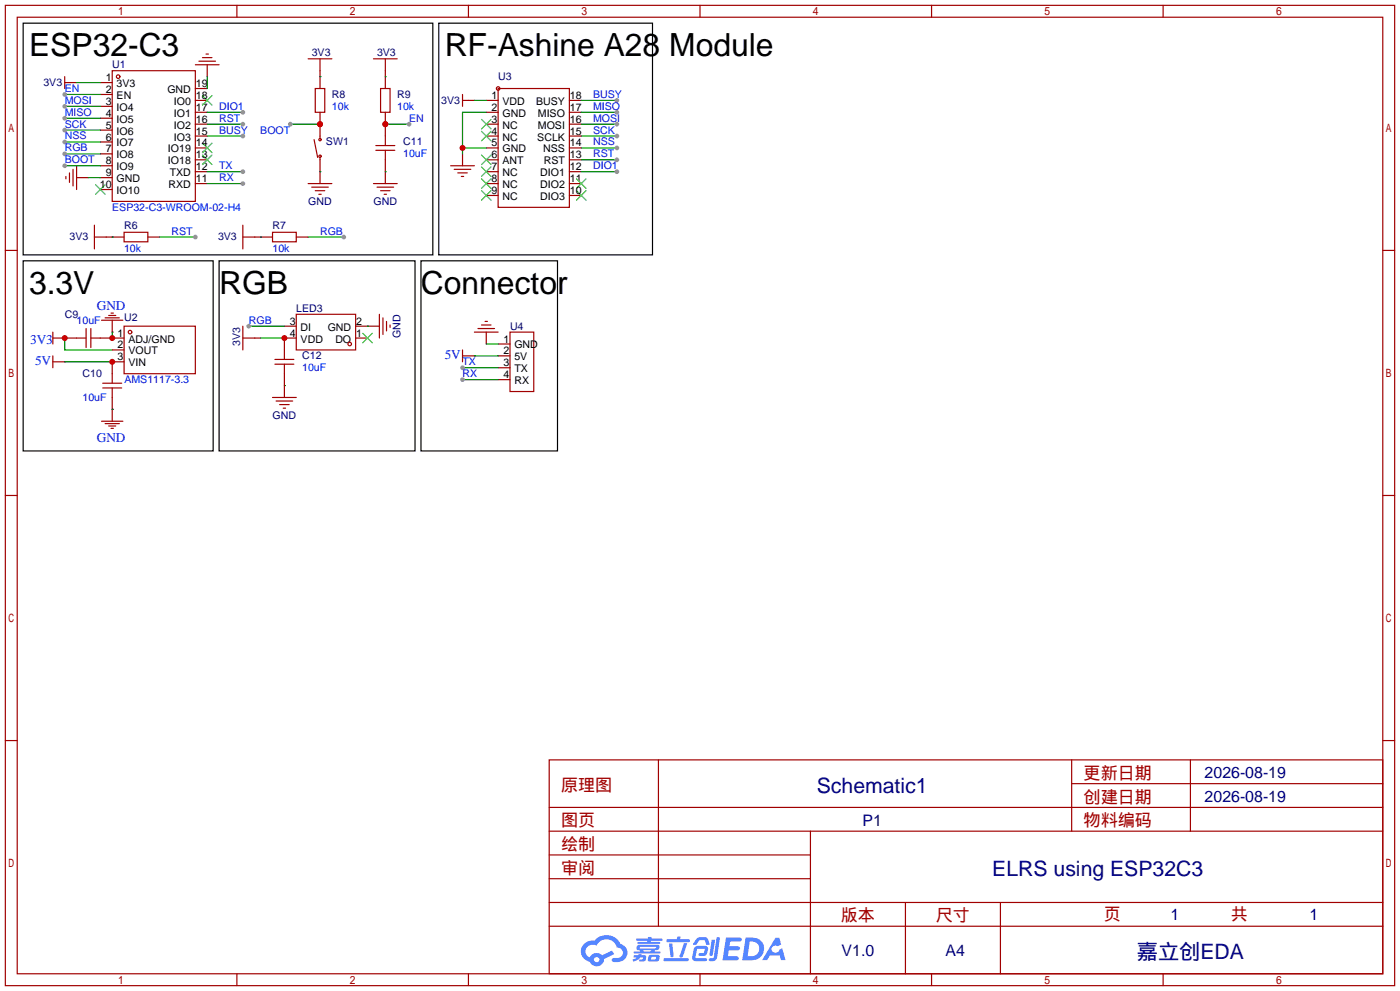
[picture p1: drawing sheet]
<svg xmlns="http://www.w3.org/2000/svg" width="299mm" height="212mm" viewBox="0 0 299 212" stroke-linecap="round" stroke-linejoin="round" font-family="sans-serif">
<g fill="none" stroke="#a10000" stroke-width=".25">
<path d="M1.1 1.1h297.2v209.6h-297.2zM3.7 3.7h292.1v204.5h-292.1zM50.7 1.1v2.6M100.2 1.1v2.6M149.7 1.1v2.6M199.3 1.1v2.6M248.8 1.1v2.6M1.1 53.5h2.6M295.8 53.5h2.5M1.1 105.9h2.6M295.8 105.9h2.5M1.1 158.3h2.6"/>
<path d="M295.8 158.3h2.5M117.5 162.4h178.3v45.8h-178.3zM117.5 177.7h178.3M117.5 172.6h178.3M140.8 162.4v35.6M173.4 177.7v30.5M229.2 162.4v15.3M229.2 167.5h66.6M254.6 162.4v15.3M117.5 182.8h55.9M117.5 198h178.3M117.5 192.9h178.3"/>
<path d="M117.5 187.8h55.9M193.7 192.9v15.3M214 192.9v15.3M50.7 208.2v2.5M100.2 208.2v2.5M149.7 208.2v2.5M199.3 208.2v2.5M248.8 208.2v2.5"/>
</g>
<g fill="#5487ff">
<path d="M155.3 200.4h2.7a.48 .48 0 0 1 .7 .4 .48 .48 0 0 1-.7 .5h-1.8l-.2 1h1.9a.43 .43 0 0 1 .4 .5 .43 .43 0 0 1-.5 .3h-1.9l-.2 1.3h1.7a.45 .45 0 0 1 .6 .2 .45 .45 0 0 1-.2 .6l-3.2 .1z"/>
<path d="M165.9 200.5h.8l.4 1.4-.7 .4a.84 .84 0 0 0-1.2 .2 .84 .84 0 0 0 .3 1.2 .84 .84 0 0 0 1.1-.5l.1-.2 .6-.3 .7 2.5h-.9l-.3-1h-2.1l-.6 1h-1.1z"/>
<path d="M152.2 200.9h.8l-.5 3.2a.36 .36 0 0 1-.4 .3 .36 .36 0 0 1-.3-.4z"/>
<path d="M153.3 200.4h.7l-.6 4.3a1.13 1.13 0 0 1-1.8 .6l.2-.4 .7-.1 .2-.2z"/>
<path d="M149 200.7l.6-.4h1a.77 .77 0 0 1 .9 .6l.3 .9-.2 .2h-.5l-.3-.9-.2-.1h-1l-.7 1-.6-.1v-.1z"/>
<path d="M148.6 202.5l.5-.3h1.7a.81 .81 0 0 1 .7 .5 .81 .81 0 0 1-.2 .8 .81 .81 0 0 1-.9 .9h-.7a.32 .32 0 0 1-.3-.4 .32 .32 0 0 1 .4-.3h.7l.3-.9-1.7 .1-.3 1.9h2.1a.32 .32 0 0 1 .4 .4 .32 .32 0 0 1-.4 .3l-2.3-.1-.5-.3v-.5z"/>
<path d="M142 204.8h5a.33 .33 0 0 1 .3 .4 .33 .33 0 0 1-.3 .3h-4.9l-.2-.2z"/>
<path d="M146.3 201.6h.7l-.6 2a.98 .98 0 0 1-.8 1.1l-.3-.3z"/>
<path d="M143.1 201.7h.7l.3 2.6a.34 .34 0 0 1-.3 .3 .34 .34 0 0 1-.4-.2z"/>
<path d="M142.6 200.8h2.2l.2-.6h.6l-.1 .6h1.8a.32 .32 0 0 1 .3 .3 .32 .32 0 0 1-.4 .3h-4.5l-.1-.1z"/>
<path d="M135.6 204.2h.9l.1-.2 .7-.1-.1 .3h.9a.82 .82 0 0 1-.6 1.3h-.7v-.4h.6l.1-.4a.68 .68 0 0 0-1 .4l-1 .4-.2-.4 1-.4h-.8z"/>
<path d="M136.1 200.6h2.5v-.3h.8l-.1 .3h2.2l.2 .3-.2 .2h-2.3v.3h1.8l.2 .2-.2 .2h-4.5l-.1-.4h2l.1-.3h-2.3l-.1-.2z"/>
<path d="M159.5 200.4l-.7 4.9h1.6a2.5 2.5 0 0 0 3-2.5 2.5 2.5 0 0 0-3.1-2.4zM160.4 201.3a1.61 1.61 0 0 1 2 1.4 1.61 1.61 0 0 1-1.8 1.7h-.7z"/>
<path d="M136.3 202.2a.55 .55 0 0 0-.2 .7 .55 .55 0 0 0 .7 .2l.1 .3h-1.3v.4h5.5l.2-.2-.2-.2h-1.2l.2-.3a.7 .7 0 0 0 .8-.2 .7 .7 0 0 0 0-.9h-4.1zM136.9 202.4h3.3l.2 .1-.2 .2h-3.2zM137.6 203.1h1.7l-.2 .3h-1.4z"/>
<path d="M138.8 204.3a1.05 1.05 0 0 0-.1 1.2 2.91 2.91 0 0 0 2.2-.2 .98 .98 0 0 0 0-1.2h-1.6zM139.4 204.6l.8-.1 .1 .4-.2 .2h-.8z"/>
<path d="M125 201.7a2.23 2.23 0 0 0-.7 2.3 2.23 2.23 0 0 0 1.8 1.6 1.58 1.58 0 0 0 1.8 .9 1.58 1.58 0 0 0 1.3-1.5l2.2-1-.5-.8-2.1 1a1.65 1.65 0 0 0-2.6 .5 1.47 1.47 0 0 1-.8-2.1 1.47 1.47 0 0 1 2.2-.5 2.3 2.3 0 0 1 2.3-1.3 2.3 2.3 0 0 1 2.1 1.7 1.12 1.12 0 0 1 1.2 1.1 1.12 1.12 0 0 1-1.1 1.2h-.7a.45 .45 0 0 0-.6 .3 .45 .45 0 0 0 .5 .6 2.21 2.21 0 0 0 2.2-.6 2.21 2.21 0 0 0 .5-2.3 2.13 2.13 0 0 0-1.3-1 3.3 3.3 0 0 0-5.5-.7l-1.2 .1zM127.1 205.2a.57 .57 0 0 1 1.1 0 .57 .57 0 0 1-1.1 0z"/>
</g>
<g fill="none" stroke="#a10000" stroke-width=".25">
<path d="M13.8 16.4v2.5M13.8 17.7h1.3M24 15.1h17.8v28h-17.8zM41.8 13.8h5.1M42.5 13.1h3.6M43.3 12.3h2M44.1 11.6h.5M106.6 18.9h15.2v25.4h-15.2zM14.1 37.7v.5M14.9 37v2M15.6 36.2v3.6M16.4 35.4v5.1"/>
<path d="M11.3 77.3h2.5M11.3 71v2.5M11.3 76.1v2.5M11.3 72.3h2.5M21.7 68.5h4.6M22.5 67.9h3M23.2 67.4h1.6M23.7 66.9h.6M24 68.5v2.5M26.5 69.7h15.3v10.2h-15.3zM109.1 71h5.1v12.7h-5.1zM21.7 90h4.6"/>
<path d="M22.5 90.6h3M23.2 91.1h1.6M23.7 91.6h.6M24 87.5v2.5"/>
<circle cx="25.3" cy="16.4" r=".38"/>
<circle cx="106.6" cy="18.9" r=".38"/>
<circle cx="27.8" cy="71" r=".38"/>
</g>
<g fill="none" stroke="#870000" stroke-width=".25">
<path d="M15.1 17.7h1.3M21.5 17.7h2.5M41.8 18.9h2.5M44.3 13.8v2.6M16.4 38h2.5M21.5 20.2h2.5M21.5 22.7h2.5M21.5 25.3h2.5M21.5 27.8h2.5M21.5 30.4h2.5M21.5 32.9h2.5M21.5 35.4h2.5"/>
<path d="M21.5 38h2.5M41.8 39.2h2.5M41.8 36.7h2.5M41.8 34.2h2.5M41.8 31.6h2.5M41.8 29.1h2.5M41.8 26.5h2.5M41.8 24h2.5M41.8 21.5h2.5M104 39.2h2.6M104 36.7h2.6M104 34.2h2.6"/>
<path d="M104 31.6h2.6M104 29.1h2.6M104 26.5h2.6M104 24h2.6M104 21.5h2.6M121.8 39.2h2.5M121.8 36.7h2.5M121.8 34.2h2.5M121.8 31.6h2.5M121.8 29.1h2.5M121.8 26.5h2.5M121.8 24h2.5"/>
<path d="M121.8 21.5h2.5M21.5 40.5h2.5M104 41.8h2.6M121.8 41.8h2.5M13.8 77.3h.1M13.8 72.3h.1M24 71h.1M24 77.3h2.5M24 74.8h2.5M24 72.3h2.5M106.6 73.5h2.5M106.6 76.1h2.5"/>
<path d="M106.6 78.6h2.5M24 87.5h.1M106.6 81.2h2.5"/>
</g>
<g fill="none" stroke="#3c3" stroke-width=".25">
<path d="M20.4 39.5l2.1 2M22.5 39.5l-2.1 2M43.3 33.1l2 2.1M43.3 30.6l2 2M43.3 20.4l2 2.1M45.3 33.1l-2 2.1M45.3 30.6l-2 2M45.3 20.4l-2 2.1M103 25.5l2 2.1M103 28.1l2 2M103 33.1l2 2.1M103 35.7l2 2"/>
<path d="M103 38.2l2 2.1M105 25.5l-2 2.1M105 28.1l-2 2M105 33.1l-2 2.1M105 35.7l-2 2M105 38.2l-2 2.1M123.3 38.2l2 2.1M125.3 38.2l-2 2.1M103 40.8l2 2M105 40.8l-2 2M123.3 40.8l2 2M125.3 40.8l-2 2"/>
</g>
<path d="M16.4 17.7h5.1M44.3 16.4v2.5M18.9 38h2.6M44.3 36.7h7.6M13.8 72.3v2.5h10.2M13.8 77.3h10.2M24 71v1.3" fill="none" stroke="#008700" stroke-width=".25"/>
<path d="M5 55.8h40.6v40.6h-40.6z" fill="none" stroke="#000" stroke-width=".25"/>
<circle cx="51.9" cy="36.7" r=".51" fill="#999"/>
<path d="M44.3 39.2h7.6" fill="none" stroke="#008700" stroke-width=".25"/>
<circle cx="51.9" cy="39.2" r=".51" fill="#999"/>
<path d="M44.3 29.1h7.6" fill="none" stroke="#008700" stroke-width=".25"/>
<circle cx="51.9" cy="29.1" r=".51" fill="#999"/>
<path d="M44.3 24h7.6" fill="none" stroke="#008700" stroke-width=".25"/>
<circle cx="51.9" cy="24" r=".51" fill="#999"/>
<path d="M13.8 25.3h7.7" fill="none" stroke="#008700" stroke-width=".25"/>
<circle cx="13.8" cy="25.3" r=".51" fill="#999"/>
<path d="M13.8 22.7h7.7" fill="none" stroke="#008700" stroke-width=".25"/>
<circle cx="13.8" cy="22.7" r=".51" fill="#999"/>
<path d="M13.8 30.4h7.7" fill="none" stroke="#008700" stroke-width=".25"/>
<circle cx="13.8" cy="30.4" r=".51" fill="#999"/>
<path d="M44.3 26.5h7.6" fill="none" stroke="#008700" stroke-width=".25"/>
<circle cx="51.9" cy="26.5" r=".51" fill="#999"/>
<path d="M13.8 27.8h7.7" fill="none" stroke="#008700" stroke-width=".25"/>
<circle cx="13.8" cy="27.8" r=".51" fill="#999"/>
<path d="M13.8 32.9h7.7" fill="none" stroke="#008700" stroke-width=".25"/>
<circle cx="13.8" cy="32.9" r=".51" fill="#999"/>
<path d="M13.8 35.4h7.7" fill="none" stroke="#008700" stroke-width=".25"/>
<circle cx="13.8" cy="35.4" r=".51" fill="#999"/>
<path d="M98.9 32.9v2.5M100.2 21.5h1.3" fill="none" stroke="#870000" stroke-width=".25"/>
<path d="M96.4 35.4h5.1M97.2 36.2h3.5M97.9 37h2M98.7 37.7h.5M98.9 20.2v2.5M98.9 21.5h1.3" fill="none" stroke="#a10000" stroke-width=".25"/>
<path d="M98.9 31.6h5.1M104 24h-5.1v8.9" fill="none" stroke="#008700" stroke-width=".25"/>
<circle cx="98.9" cy="31.6" r=".63" fill="#c00"/>
<path d="M124.3 21.5h7.7" fill="none" stroke="#008700" stroke-width=".25"/>
<circle cx="132" cy="21.5" r=".51" fill="#999"/>
<path d="M124.3 24h7.7" fill="none" stroke="#008700" stroke-width=".25"/>
<circle cx="132" cy="24" r=".51" fill="#999"/>
<path d="M124.3 26.5h7.7" fill="none" stroke="#008700" stroke-width=".25"/>
<circle cx="132" cy="26.5" r=".51" fill="#999"/>
<path d="M124.3 29.1h7.7" fill="none" stroke="#008700" stroke-width=".25"/>
<circle cx="132" cy="29.1" r=".51" fill="#999"/>
<path d="M124.3 31.6h7.7" fill="none" stroke="#008700" stroke-width=".25"/>
<circle cx="132" cy="31.6" r=".51" fill="#999"/>
<path d="M124.3 34.2h7.7" fill="none" stroke="#008700" stroke-width=".25"/>
<circle cx="132" cy="34.2" r=".51" fill="#999"/>
<path d="M124.3 36.7h7.7" fill="none" stroke="#008700" stroke-width=".25"/>
<circle cx="132" cy="36.7" r=".51" fill="#999"/>
<path d="M13.8 20.2h7.7" fill="none" stroke="#008700" stroke-width=".25"/>
<circle cx="13.8" cy="20.2" r=".51" fill="#999"/>
<path d="M62.1 26.5h6.4M101.5 21.5h2.5" fill="none" stroke="#008700" stroke-width=".25"/>
<path d="M68.5 15.1v1.3M68.5 36.7v2.5" fill="none" stroke="#870000" stroke-width=".25"/>
<path d="M65.9 12.6h5.1M68.5 12.6v2.5M65.9 39.2h5.1M66.7 40h3.5M67.4 40.8h2.1M68.2 41.5h.5" fill="none" stroke="#a10000" stroke-width=".25"/>
<circle cx="68.5" cy="26.5" r=".63" fill="#c00"/>
<circle cx="62.1" cy="26.5" r=".51" fill="#999"/>
<path d="M82.4 15.1v1.3M68.5 26.5v2.6M68.5 34.2v2.5M82.4 36.7v2.5" fill="none" stroke="#870000" stroke-width=".25"/>
<g fill="none" stroke="#a10000" stroke-width=".25">
<path d="M79.9 12.6h5.1M82.4 12.6v2.5M67.2 29.8l.7 3.9M68.5 29.1v.5M68.5 33.7v.5M79.9 39.2h5.1M80.6 40h3.6M81.4 40.8h2M82.2 41.5h.5"/>
<circle cx="68.5" cy="33.4" r=".25"/>
<circle cx="68.5" cy="29.8" r=".25"/>
</g>
<path d="M68.5 36.7h.1M82.4 26.5h5.1" fill="none" stroke="#008700" stroke-width=".25"/>
<circle cx="82.4" cy="26.5" r=".63" fill="#c00"/>
<circle cx="87.5" cy="26.5" r=".51" fill="#999"/>
<path d="M98.9 76.1h2.6M98.9 74.8v2.5M101.5 71h5.1M102.2 70.2h3.6M103 69.5h2M103.8 68.7h.5" fill="none" stroke="#a10000" stroke-width=".25"/>
<path d="M101.5 76.1h.1M104 71v2.5" fill="none" stroke="#870000" stroke-width=".25"/>
<path d="M98.9 78.6h7.7M101.5 76.1h5.1M104 73.5h2.6" fill="none" stroke="#008700" stroke-width=".25"/>
<circle cx="98.9" cy="78.6" r=".51" fill="#999"/>
<path d="M98.9 81.2h7.7" fill="none" stroke="#008700" stroke-width=".25"/>
<circle cx="98.9" cy="81.2" r=".51" fill="#999"/>
<path d="M68.5 16.4v2.5M68.5 24v2.5M22.7 50.7h3.8M31.6 50.7h2.6M54.5 50.7h3.8M63.4 50.7h2.5" fill="none" stroke="#870000" stroke-width=".25"/>
<path d="M20.2 48.1v5.1M20.2 50.7h2.5M26.5 49.7h5.1v2h-5.1zM51.9 50.7h2.6M51.9 48.1v5.1M58.3 49.7h5.1v2h-5.1z" fill="none" stroke="#a10000" stroke-width=".25"/>
<path d="M24 50.7h.1M55.8 50.7h.1" fill="none" stroke="#008700" stroke-width=".25"/>
<circle cx="68.5" cy="26.5" r=".63" fill="#c00"/>
<path d="M67.4 18.9h2.1v5.1h-2.1zM81.4 18.9h2v5.1h-2z" fill="none" stroke="#a10000" stroke-width=".25"/>
<path d="M68.5 16.4h.1M82.4 16.4h.1M34.2 50.7h7.6" fill="none" stroke="#008700" stroke-width=".25"/>
<path d="M82.4 16.4v2.5M82.4 24v2.5" fill="none" stroke="#870000" stroke-width=".25"/>
<circle cx="41.8" cy="50.7" r=".51" fill="#999"/>
<path d="M65.9 50.7h7.6" fill="none" stroke="#008700" stroke-width=".25"/>
<circle cx="73.5" cy="50.7" r=".51" fill="#999"/>
<path d="M18.4 70.2v4.1" fill="none" stroke="#a10000" stroke-width=".25"/>
<path d="M13.8 72.3h2.6" fill="none" stroke="#870000" stroke-width=".25"/>
<circle cx="13.8" cy="72.3" r=".63" fill="#c00"/>
<path d="M19.4 72.3h2.1M19.4 70.2v4.1" fill="none" stroke="#a10000" stroke-width=".25"/>
<path d="M21.5 72.3h2.5" fill="none" stroke="#870000" stroke-width=".25"/>
<circle cx="24" cy="72.3" r=".63" fill="#c00"/>
<path d="M16.4 72.3h2M24 79.9v2M22 82.9h4M22 81.9h4" fill="none" stroke="#a10000" stroke-width=".25"/>
<path d="M24 77.3v2.6M24 85v2.5" fill="none" stroke="#870000" stroke-width=".25"/>
<circle cx="24" cy="77.3" r=".63" fill="#c00"/>
<path d="M80.4 32.1h4.1M80.4 31.1h4.1M82.4 29.1v2M24 82.9v2.1" fill="none" stroke="#a10000" stroke-width=".25"/>
<path d="M24 87.5h.1" fill="none" stroke="#008700" stroke-width=".25"/>
<path d="M82.4 26.5v2.6M82.4 34.2v2.5" fill="none" stroke="#870000" stroke-width=".25"/>
<circle cx="82.4" cy="26.5" r=".63" fill="#c00"/>
<g fill="none" stroke="#a10000" stroke-width=".25">
<path d="M82.4 32.1v2.1M51.9 69.7v5.1M51.9 72.3h2.6M63.4 67.2h12.7v7.6h-12.7zM81.2 67.2v5.1M81.9 67.9v3.6M82.7 68.7v2M83.4 69.5v.5M58.3 85h5.1M59.1 85.7h3.5M59.8 86.5h2M60.6 87.2h.5"/>
<circle cx="74.8" cy="73.5" r=".38"/>
</g>
<path d="M82.4 36.7h.1M53.2 69.7h7.6M55.8 72.3h5M78.6 69.7h.1M60.8 82.4h.1" fill="none" stroke="#008700" stroke-width=".25"/>
<path d="M46.9 55.8h41.9v40.6h-41.9z" fill="none" stroke="#000" stroke-width=".25"/>
<path d="M54.5 72.3h1.3M60.8 69.7h2.6M60.8 72.3h2.6M76.1 69.7h5.1M76.1 72.3h2.5M60.8 82.4v2.6" fill="none" stroke="#870000" stroke-width=".25"/>
<path d="M77.6 71.2l2 2.1M79.6 71.2l-2 2.1" fill="none" stroke="#3c3" stroke-width=".25"/>
<circle cx="53.2" cy="69.7" r=".51" fill="#999"/>
<path d="M58.8 76.8h4.1" fill="none" stroke="#a10000" stroke-width=".25"/>
<path d="M60.8 72.3v2.5" fill="none" stroke="#870000" stroke-width=".25"/>
<circle cx="60.8" cy="72.3" r=".63" fill="#c00"/>
<path d="M58.8 77.9h4.1M60.8 74.8v2M60.8 77.9v2" fill="none" stroke="#a10000" stroke-width=".25"/>
<path d="M60.8 79.9v2.5" fill="none" stroke="#870000" stroke-width=".25"/>
<path d="M5 5h87.6v49.5h-87.6zM93.9 5h45.7v49.5h-45.7zM90 55.8h29.3v40.6h-29.3z" fill="none" stroke="#000" stroke-width=".25"/>
<g font-size="6.8">
<text x="6.2" y="12">ESP32-C3</text>
<text x="95.1" y="12">RF-Ashine A28 Module</text>
<text x="6.2" y="62.8">3.3V</text>
<text x="46.9" y="62.8">RGB</text>
<text x="90" y="62.8">Connector</text>
</g>
<g font-size="4.5" fill="#000080">
<text x="174.7" y="169.5">Schematic1</text>
<text x="212.3" y="187.3">ELRS using ESP32C3</text>
<text x="243.2" y="205.1">嘉立创EDA</text>
</g>
<g font-size="3.7" fill="#a00000">
<text x="231.8" y="166.5">更新日期</text>
<text x="120" y="169">原理图</text>
<text x="231.8" y="171.6">创建日期</text>
<text x="120" y="176.6">图页</text>
<text x="231.8" y="176.6">物料编码</text>
<text x="120" y="181.7">绘制</text>
<text x="120" y="186.8">审阅</text>
<text x="179.9" y="197">版本</text>
<text x="200.2" y="197">尺寸</text>
<text x="236.1" y="196.7">页</text>
<text x="263.3" y="196.7">共</text>
</g>
<g font-size="3.4" fill="#000080">
<text x="257.7" y="166.3">2026-08-19</text>
<text x="257.7" y="171.4">2026-08-19</text>
<text x="184.5" y="176.5">P1</text>
<text x="250.4" y="196.6">1</text>
<text x="280.1" y="196.6">1</text>
<text x="180" y="204.4">V1.0</text>
<text x="202.3" y="204.4">A4</text>
</g>
<g font-size="2.8" fill="#00f">
<text x="20.7" y="66.2">GND</text>
<text x="6.4" y="73.6">3V3</text>
<text x="95.1" y="76.8">5V</text>
<text x="7.5" y="78.1">5V</text>
<text x="20.7" y="94.5">GND</text>
</g>
<g font-size="2.3">
<text x="22.6" y="17.3">1</text>
<text x="22.6" y="19.9">2</text>
<text x="22.6" y="22.4">3</text>
<text x="24.9" y="18.6">3V3</text>
<text x="24.9" y="21.2">EN</text>
<text x="24.9" y="23.7">IO4</text>
<text x="35.8" y="19.9">GND</text>
<text x="37.2" y="22.4">IO0</text>
<text x="41.9" y="23.7">17</text>
<text x="41.9" y="21.2">18</text>
<text x="41.9" y="18.6">19</text>
<text x="105.2" y="21.1">1</text>
<text x="105.2" y="23.7">2</text>
<text x="107.5" y="22.4">VDD</text>
<text x="114.7" y="22.4">BUSY</text>
<text x="121.9" y="23.7">17</text>
<text x="121.9" y="21.1">18</text>
<text x="22.6" y="25">4</text>
<text x="22.6" y="27.5">5</text>
<text x="24.9" y="26.2">IO5</text>
<text x="24.9" y="28.8">IO6</text>
<text x="37.2" y="27.5">IO2</text>
<text x="37.2" y="25">IO1</text>
<text x="41.9" y="28.8">15</text>
<text x="41.9" y="26.2">16</text>
<text x="105.2" y="26.2">3</text>
<text x="105.2" y="28.8">4</text>
<text x="107.5" y="25">GND</text>
<text x="107.5" y="27.5">NC</text>
<text x="115.1" y="27.5">MOSI</text>
<text x="115.1" y="25">MISO</text>
<text x="121.9" y="28.8">15</text>
<text x="121.9" y="26.2">16</text>
<text x="22.6" y="30">6</text>
<text x="22.6" y="32.6">7</text>
<text x="22.6" y="35.1">8</text>
<text x="24.9" y="31.3">IO7</text>
<text x="24.9" y="33.9">IO8</text>
<text x="35.9" y="35.1">IO18</text>
<text x="35.9" y="32.6">IO19</text>
<text x="37.2" y="30">IO3</text>
<text x="41.9" y="33.9">13</text>
<text x="41.9" y="31.3">14</text>
<text x="105.2" y="31.3">5</text>
<text x="105.2" y="33.8">6</text>
<text x="107.5" y="30">NC</text>
<text x="107.5" y="32.6">GND</text>
<text x="107.5" y="35.1">ANT</text>
<text x="114.9" y="30">SCLK</text>
<text x="116.2" y="32.6">NSS</text>
<text x="116.3" y="35.1">RST</text>
<text x="121.9" y="33.8">13</text>
<text x="121.9" y="31.3">14</text>
<text x="21.4" y="40.2">10</text>
<text x="22.6" y="37.7">9</text>
<text x="24.9" y="36.4">IO9</text>
<text x="24.9" y="38.9">GND</text>
<text x="24.9" y="41.5">IO10</text>
<text x="36.1" y="40.2">RXD</text>
<text x="36.3" y="37.7">TXD</text>
<text x="41.9" y="38.9">11</text>
<text x="41.9" y="36.4">12</text>
<text x="105.2" y="36.4">7</text>
<text x="105.2" y="38.9">8</text>
<text x="105.2" y="41.5">9</text>
<text x="107.5" y="37.7">NC</text>
<text x="107.5" y="40.2">NC</text>
<text x="115.6" y="40.2">DIO2</text>
<text x="115.6" y="37.7">DIO1</text>
<text x="121.9" y="38.9">11</text>
<text x="121.9" y="36.4">12</text>
<text x="121.9" y="41.5">10</text>
<text x="107.5" y="42.7">NC</text>
<text x="115.6" y="42.7">DIO3</text>
<text x="25.2" y="72">1</text>
<text x="62" y="72">4</text>
<text x="62" y="69.4">3</text>
<text x="64.3" y="70.7">DI</text>
<text x="70.1" y="70.7">GND</text>
<text x="76.2" y="69.4">2</text>
<text x="76.2" y="72">1</text>
<text x="25.2" y="77">3</text>
<text x="25.2" y="74.5">2</text>
<text x="27.5" y="75.8">VOUT</text>
<text x="27.5" y="73.2">ADJ/GND</text>
<text x="64.3" y="73.2">VDD</text>
<text x="71.7" y="73.2">DO</text>
<text x="107.7" y="73.2">1</text>
<text x="107.7" y="75.8">2</text>
<text x="110" y="74.5">GND</text>
<text x="110" y="77">5V</text>
<text x="27.5" y="78.3">VIN</text>
<text x="107.7" y="78.3">3</text>
<text x="107.7" y="80.8">4</text>
<text x="110" y="79.6">TX</text>
<text x="110" y="82.1">RX</text>
</g>
<g font-size="2.3" fill="#000080">
<text x="24" y="14.6">U1</text>
<text x="66.7" y="12">3V3</text>
<text x="80.6" y="12">3V3</text>
<text x="106.6" y="17.1">U3</text>
<text x="9.3" y="18.4">3V3</text>
<text x="71" y="20.9">R8</text>
<text x="85" y="20.9">R9</text>
<text x="94.4" y="22.2">3V3</text>
<text x="69.7" y="31.1">SW1</text>
<text x="86.2" y="31.1">C11</text>
<text x="65.9" y="43.8">GND</text>
<text x="79.9" y="43.8">GND</text>
<text x="14.9" y="51.4">3V3</text>
<text x="26.5" y="48.9">R6</text>
<text x="46.6" y="51.4">3V3</text>
<text x="58.3" y="48.9">R7</text>
<text x="13.8" y="67.9">C9</text>
<text x="26.5" y="68.6">U2</text>
<text x="63.4" y="66.6">LED3</text>
<text x="109.1" y="70.4">U4</text>
<text x="51.4" y="74" transform="rotate(-90 51.4 74)">3V3</text>
<text x="64.6" y="76.8">C12</text>
<text x="85.7" y="72.2" transform="rotate(-90 85.7 72.2)">GND</text>
<text x="17.7" y="80.6">C10</text>
<text x="58.3" y="89.5">GND</text>
</g>
<g font-size="2.3" fill="#00f">
<text x="13.8" y="22.2">MOSI</text>
<text x="13.8" y="19.6">EN</text>
<text x="46.9" y="23.5">DIO1</text>
<text x="71" y="23.5">10k</text>
<text x="85" y="23.5">10k</text>
<text x="126.9" y="20.9">BUSY</text>
<text x="126.9" y="23.5">MISO</text>
<text x="13.8" y="24.7">MISO</text>
<text x="13.8" y="29.8">NSS</text>
<text x="13.8" y="27.3">SCK</text>
<text x="46.9" y="28.5">BUSY</text>
<text x="46.9" y="26">RST</text>
<text x="55.7" y="28.5">BOOT</text>
<text x="87.5" y="26">EN</text>
<text x="126.9" y="26">MOSI</text>
<text x="126.9" y="28.5">SCK</text>
<text x="13.8" y="32.3">RGB</text>
<text x="13.8" y="34.9">BOOT</text>
<text x="86.2" y="33.6">10uF</text>
<text x="126.9" y="31.1">NSS</text>
<text x="126.9" y="33.6">RST</text>
<text x="46.9" y="36.2">TX</text>
<text x="46.9" y="38.7">RX</text>
<text x="126.9" y="36.2">DIO1</text>
<text x="24" y="45">ESP32-C3-WROOM-02-H4</text>
<text x="26.5" y="53.9">10k</text>
<text x="36.7" y="50.1">RST</text>
<text x="58.3" y="53.9">10k</text>
<text x="68.5" y="50.1">RGB</text>
<text x="16.4" y="69.2">10uF</text>
<text x="53.2" y="69.2">RGB</text>
<text x="26.6" y="81.8">AMS1117-3.3</text>
<text x="64.6" y="79.3">10uF</text>
<text x="98.9" y="78.1">TX</text>
<text x="98.9" y="80.6">RX</text>
<text x="17.7" y="85.7">10uF</text>
</g>
</svg>
